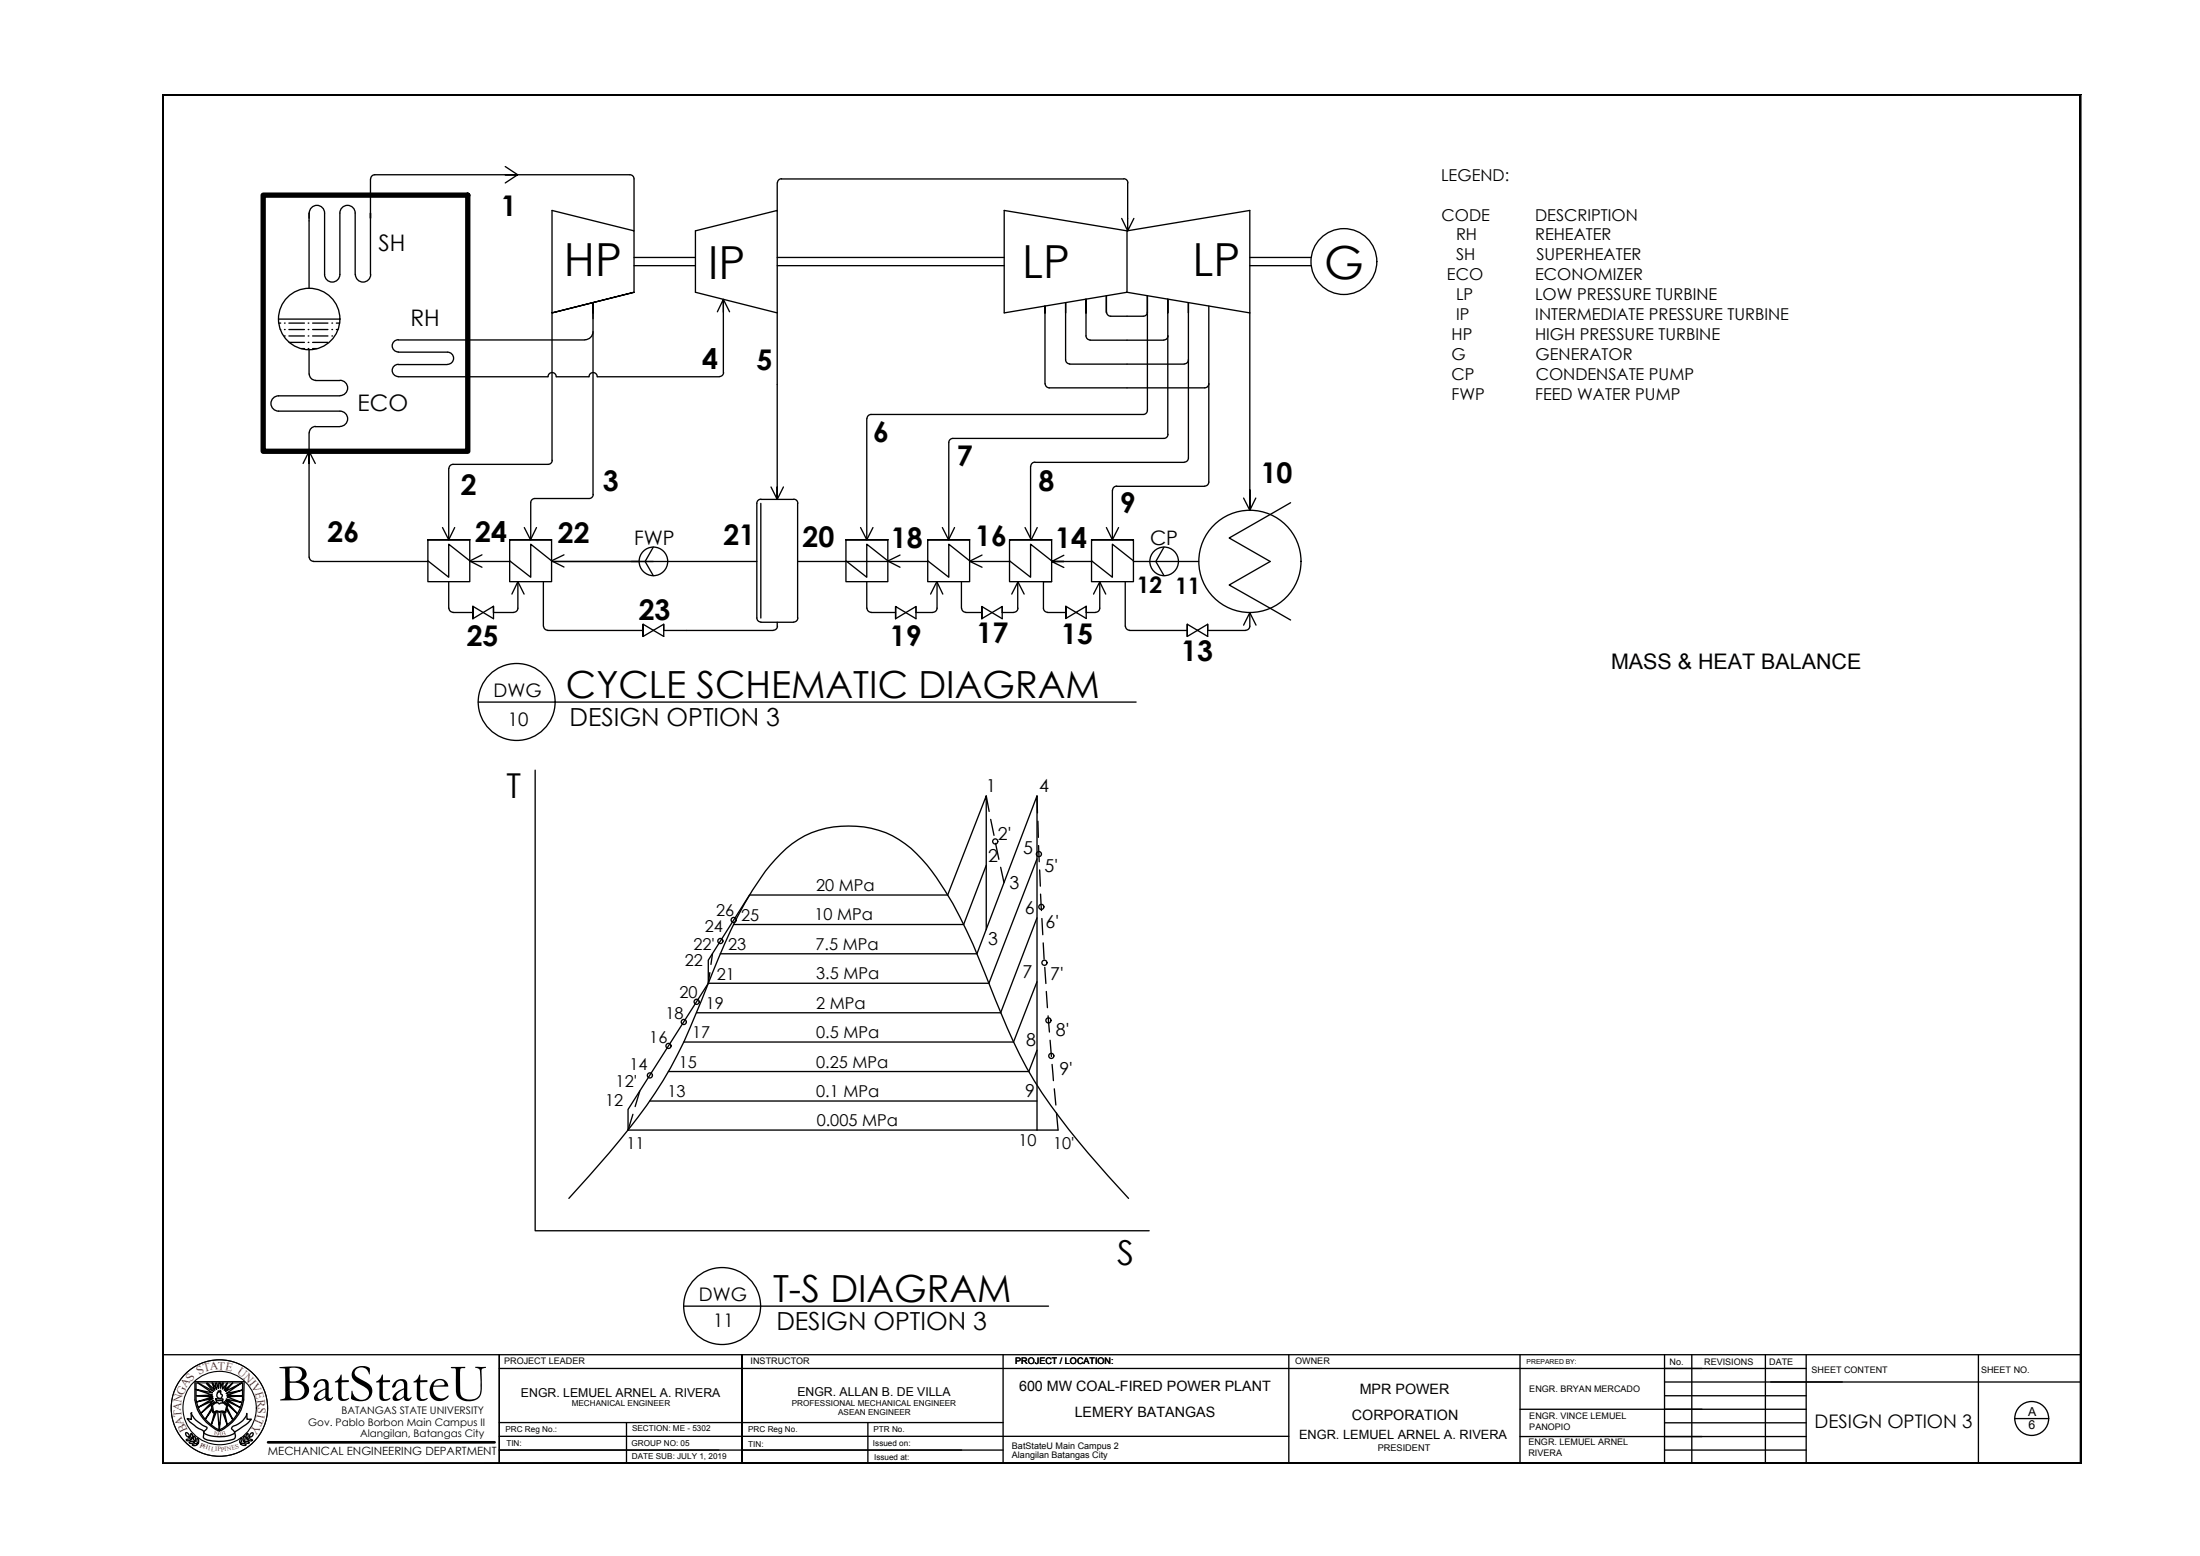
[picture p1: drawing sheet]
<svg xmlns="http://www.w3.org/2000/svg" width="420mm" height="297mm" viewBox="0 0 420 297" stroke-linecap="round" stroke-linejoin="round" font-family="sans-serif">
<!-- layer: WALL -->
<path d="M31 279.4h366.4l-.1-.2zM31.2 279.2h366.1l-366.3 .2zM31 18v261.4l.2-.2zM31 18l.2 .2v261zM31 18l.2 .2 366.2-.2zM31.2 18.2l366.2-.2-.1 .2zM397.4 18l-.1 .2 .1 261.2zM397.3 18.2l.1 261.2-.1-.2z" fill="#000" stroke="#000" stroke-width=".19"/>
<!-- layer: SHEET -->
<g fill="none" stroke="#000" stroke-width=".25">
<path d="M31 258.6h366.4M95.3 258.6v20.8M191.6 258.6v20.8M246.1 258.6v20.8M290.3 258.6v20.8M317.9 258.6v20.8M323.1 258.6v20.8M337.2 258.6v20.8M344.9 258.6v20.8M377.8 258.6v20.8M95.3 261.2h249.6M95.3 276.8h96.3"/>
<path d="M95.3 274.2h150.8M95.3 271.6h96.3M141.7 279.4v-20.8v20.8M165.7 271.6v7.8M290.3 274.2h54.6M290.3 269h54.6M317.9 266.4h27M317.9 263.8h79.5M317.9 276.8h27M317.9 271.6h27M384.7 270.8h6.5"/>
<circle cx="388" cy="270.8" r="3.2"/>
</g>
<!-- layer: 0 -->
<g fill="none" stroke="#000" stroke-width=".25">
<path d="M70.8 34.2v18.2M96.5 31.8l2.4 1.6h-2.4h2.4l-2.4 1.5M120.3 33.4h-48.7a.78 .78 0 0 0-.8 .7M120.3 33.4a.78 .78 0 0 1 .8 .7M121.1 34.2v9.9M148.4 34.9v5.3M149.2 34.2h65.4M149.3 34.1a.78 .78 0 0 0-.8 .8M214.6 34.1a.78 .78 0 0 1 .8 .8M215.4 34.9v9.2l1.1-2.4M59 40.7v14.3M59.1 40.7a1.46 1.46 0 0 1 1.4-1.5 1.46 1.46 0 0 1 1.5 1.5v11.7"/>
<path d="M62 52.4a1.46 1.46 0 0 0 1.5 1.4 1.46 1.46 0 0 0 1.4-1.4M64.9 52.4v-11.7a1.46 1.46 0 0 1 1.5-1.5 1.46 1.46 0 0 1 1.4 1.5v11.7M67.9 52.4a1.46 1.46 0 0 0 1.4 1.4 1.46 1.46 0 0 0 1.5-1.4M70.8 41.7v-1v1M113.3 59.7v-1.9v36.6M113.3 57.8v3M121.1 55.8v-11.7l-15.7-3.9v19.5l15.7-3.9-15.7 3.9v28.2M121.1 50.7h11.7M121.1 49.1h11.7M132.8 44.1l15.6-3.9v19.5l-15.6-3.9zM137 59.5l1.1-2.3v13.9M138.1 59.5v-2.3l1.2 2.3"/>
<path d="M148.4 50.7h43.4M148.4 49.1h43.4M148.4 59.7v35.6M199.6 59.7v-1.3v14.9M203.5 59.7v-1.9v10.9a.78 .78 0 0 0 .8 .8M207.4 59.7v-2.6v7a.78 .78 0 0 0 .8 .8M211.3 59.7v-3.2v3.1a.87 .87 0 0 0 .8 .8M214.2 41.7l1.2 2.4M215.2 44.1l-23.4-3.9v19.5l23.4-3.9v-11.7l23.5-3.9v19.5M215.2 55.8l23.5 3.9M219.1 59.6v-3.1v3.2M219.1 59.6a.78 .78 0 0 1-.8 .8h-6.2"/>
<path d="M219.1 59.6v18.7a.78 .78 0 0 1-.8 .8h-52a.78 .78 0 0 0-.7 .8M223 59.7v-2.6v25.8M227 59.7v-1.9v10.9M230.9 58.4v33.6M238.7 59.7v37.7v-.8M238.7 50.7h11.7M238.7 49.1h11.7M53.2 60.9h11.7M53.2 61.7h.4M53.5 62.9h.1M54.3 61.7h.2M54.3 62.9h.2"/>
<path d="M54.3 64.1h.2M55.2 61.7h2.9M55.2 62.9h2.9M55.2 64.1h2.9M55.2 65.4h2.9M57.5 66.5h.6M58.9 61.7h.1M58.9 62.9h.1M58.9 64.1h.1M58.9 65.4h.1M58.9 66.5h.1M59 66.8v4.6"/>
<path d="M59.1 71.4a1.21 1.21 0 0 0 1.2 1.2h4.6a1.44 1.44 0 0 1 1.5 1.5 1.44 1.44 0 0 1-1.5 1.4M59.7 61.7h2.9M59.7 62.9h2.9M59.7 64.1h2.9M59.7 65.4h2.9M59.7 66.5h.9M63.4 61.7h.1M63.4 62.9h.1M63.4 64.1h.1M64.2 61.7h.7M64.2 62.9h.4M64.9 75.6h-11.7a1.46 1.46 0 0 0-1.5 1.4 1.46 1.46 0 0 0 1.5 1.5h11.7a1.46 1.46 0 0 1 1.5 1.4 1.46 1.46 0 0 1-1.5 1.5"/>
<path d="M76 67.2h9.5a1.16 1.16 0 0 1 1.1 1.2 1.16 1.16 0 0 1-1.1 1.2M76 64.9h35.7M76 69.6h9.4M76.1 64.9a1.16 1.16 0 0 0-1.2 1.1 1.16 1.16 0 0 0 1.2 1.2M76.1 69.6a1.16 1.16 0 0 0-1.2 1.1 1.16 1.16 0 0 0 1.2 1.2h28.6a.78 .78 0 0 1 .7-.8 .78 .78 0 0 1 .8 .8h6.3a.78 .78 0 0 1 .8-.8 .78 .78 0 0 1 .8 .8h23.3M113.3 63.3a1.54 1.54 0 0 1-1.6 1.6M138.2 71.1a.78 .78 0 0 1-.8 .8M165.5 79.9v23.1M199.6 73.3a.78 .78 0 0 0 .8 .7h29.7M204.3 69.5h21.9M208.2 64.9h14.1M223.1 64.1a.78 .78 0 0 1-.8 .8"/>
<path d="M227 68.7a.78 .78 0 0 1-.8 .8M227 68.7v18.8M230.9 73.3a.78 .78 0 0 1-.8 .7M57.9 88.5l1.1-2.4v2.4v-2.4l1.2 2.4M59 82.6v23.8M60.3 81.4h4.6M60.3 81.4a1.21 1.21 0 0 0-1.2 1.2M85.7 89.5v13.5M104.7 88.6h-18.2a.78 .78 0 0 0-.8 .8M105.5 87.9a.78 .78 0 0 1-.8 .7M112.5 95.2h-10.4a.78 .78 0 0 0-.7 .7v7.1M113.3 94.4a.78 .78 0 0 1-.8 .8"/>
<path d="M144.5 96.1v21.9a.78 .78 0 0 0 .8 .7M145.3 95.3h6.3M145.3 96.1v21.9M145.3 95.3a.78 .78 0 0 0-.8 .8M147.2 93l1.2 2.3v-2.3v2.3l1.2-2.3M151.6 95.3a.78 .78 0 0 1 .8 .8M152.3 96.1v21.9M181.2 84.5v18.5M182 83.7h40.3M182 83.7a.78 .78 0 0 0-.8 .8M196.8 89v14M197.6 88.3h28.6"/>
<path d="M197.6 88.2a.78 .78 0 0 0-.7 .8M213.2 92.8h16.9M213.3 92.8a.78 .78 0 0 0-.8 .8l-.1 9.4M223.1 82.9a.78 .78 0 0 1-.8 .8M227 87.4a.78 .78 0 0 1-.8 .8M230.9 92a.78 .78 0 0 1-.8 .8M237.5 95.1l1.2 2.3 1.1-2.3M238.7 93.5v3.9v-3.9M246.5 96l-11.7 6.7 7.8 4.5-7.8 4.5 11.7 6.7M59.1 106.4a.78 .78 0 0 0 .8 .7M59.8 107.2h22M84.5 100.7l1.2 2.3 1.1-2.3"/>
<path d="M85.7 111v5.1M85.7 116.1a.78 .78 0 0 0 .8 .8M86.5 116.9h3.8M89.7 107.2h7.8M90.3 115.7v2.4v-2.4l3.9 2.4v-2.4l-3.9 2.4M92 105.9l-2.3 1.2 2.3 1.2M94.2 115.7v1.2h3.9M97.8 113.4l1.1-2.4 1.2 2.4M98.9 111v5.1a.78 .78 0 0 1-.8 .8M100.1 100.7l1.2 2.3 1.2-2.3M103.8 111v8.5M103.8 119.5a.78 .78 0 0 0 .8 .8"/>
<path d="M105.3 107.2h39.2M107.7 105.9l-2.4 1.2 2.4 1.1M122.8 119.2v2.3v-2.3l4 2.3v-2.3l-4 2.3M124.8 104.4l-1.6 2.8 1.6 2.7M126.8 119.2v1.2h20.9M145.3 118.8h6.3M148.4 118.8v.7M148.5 119.5a.78 .78 0 0 1-.8 .8M152.3 107.2h17.2M152.4 118a.78 .78 0 0 1-.8 .7M164.4 100.7l1.1 2.3 1.2-2.3M165.5 111v5.1"/>
<path d="M165.6 116.1a.78 .78 0 0 0 .8 .8M166.3 116.9h4.7M169.6 107.2h7.7M171 115.8v2.3v-2.3l3.9 2.3v-2.3l-3.9 2.3M171.9 106l-2.3 1.1 2.3 1.2M173 116.9h.1M174.9 115.8v1.1h3.3M177.7 113.4l1.2-2.4 1.2 2.4M179 111v5.1a.78 .78 0 0 1-.8 .8M180 100.7l1.2 2.3 1.1-2.3M183.6 111v5.1M183.7 116.1a.78 .78 0 0 0 .7 .8"/>
<path d="M184.4 116.9h3.1M185.2 107.2h7.8M187.5 115.8v2.3v-2.3l3.9 2.3v-2.3l-3.9 2.3M187.6 106l-2.4 1.1 2.4 1.2M189.4 116.9h.1M191.4 115.8v1.1h2.2M193.2 113.4l1.2-2.3 1.2 2.3M194.4 111v5.1M194.4 116.1a.78 .78 0 0 1-.8 .8M195.8 100.7l1.1 2.3 1.2-2.3M200 116.9h3.6M200.8 111h-1.5v5.1a.78 .78 0 0 0 .8 .8"/>
<path d="M200.8 107.2h7.8M203.2 106l-2.4 1.2h2.4h-2.4l2.4 1.1M203.6 115.7v2.4v-2.4l3.8 2.4v-2.4l-3.8 2.4M205.5 116.9h.1M207.4 115.7v1.2h1.8M208.8 113.4l1.2-2.3 1.2 2.3M210 111v5.1a.78 .78 0 0 1-.8 .8M211.3 100.7l1.1 2.3 1.2-2.3M214.9 111v8.5M214.9 119.5a.78 .78 0 0 0 .8 .8M216.5 107.2h12.4M222.3 104.4l-1.6 2.8 1.6 2.7"/>
<path d="M226.8 119.2v2.3v-2.3l3.8 2.3v-2.3l-3.8 2.3M230.6 119.2v1.2h7.3M237.5 119.3l1.2-2.3 1.2 2.3M238.7 119.5a.78 .78 0 0 1-.8 .8M238.7 117v2.5M104.6 120.4h18.2M124.8 120.4h.1M215.7 120.4h11.1M228.7 120.4h.1M102.2 147v88h117.3M188.4 151.9l.5 3M189.2 156.4l.6 3.1"/>
<path d="M198 151.9l.1 3.3M198.2 156.8l.1 3.1M143.1 170.9l-7.8 12.4v4.4l-15.4 24.1v3.9l1-3M181 170.9l7.4-19v25.6M188.4 165.2l-4.4 11.3h-43.9M190.1 161l.7 3M191.1 165.6l.6 2.9M198 164l-9.1 23.7h-53.6l.3-2M198 175.2l-6.9 18.1h-58.1M198.3 161.4l.2 3.1M198.6 166.1l.1 3.1M198.7 170.7l.2 3.1"/>
<path d="M199 175.3l.2 3.1M136.1 182.1l-.3 2M137.6 182.1h49l11.4-30.2v63.8h4.1l-.3-3.2M198 187.4l-4.4 11.5h-63M199.2 180l.2 3.1M199.5 184.7l.2 3M199.8 189.3l.2 3.1M200.2 193.9l.2 3.1M200.5 198.6l.3 3.1M122.2 208.3l-.9 2.9M124.1 210.2h73.9M198 200.5l-1.5 4.1h-68.9"/>
<path d="M200.9 203.2l.3 3.1M201.4 207.9l.2 3M36.1 274.3h.1v-.1a.61 .61 0 0 0-.7-.7l-.1 .3a.74 .74 0 0 0 .7 .6M36.1 275.3l.7-.2 .3 .2-.2 .2a.52 .52 0 0 1-.8-.1zM36.5 269.8v1.2l-.7-.2M36.6 269.7a3.8 3.8 0 0 0 2 2.3l.9 .5a.65 .65 0 0 1-.5 .7l-.1 .3a6.3 6.3 0 0 0 5.9 .1v-.3l-.5-.5v-.4a4.6 4.6 0 0 0 2.8-2.4v-.2l.1 1.1 .7 .1a12.5 12.5 0 0 1-3.1 2.4l.2 .7a.64 .64 0 0 1-.7 .7l-1 .2a7 7 0 0 1-4.4-.5l-.1-.2a1 1 0 0 0 .1-1.1 1 1 0 0 0-1-.5l-1.6-1.3-.6-.6h.2M36.6 274.8l-.5 .2h-.4l-.1-.1a.79 .79 0 0 1 .9-.1M36.6 269.7h-.1M36.7 274.6a.72 .72 0 0 1-.2-1 .63 .63 0 0 1 .2 1.1M37.2 263.7v3.6a7.8 7.8 0 0 0 4.7 5.9 7.8 7.8 0 0 0 4.6-5.9l.1-3.6M37.2 275.1a.58 .58 0 0 0-.2-.9v.6l.3 .3M37.4 264a8.8 8.8 0 0 0 1 5.9 7.7 7.7 0 0 0 3.7 3.1"/>
<path d="M37.7 275.7a.54 .54 0 0 1-.4 .3 .54 .54 0 0 1-.5-.2l.6-.3 .3 .3M37.9 275.5v-.2a.52 .52 0 0 0-.2-.7 .75 .75 0 0 0 .2 .9M40.4 268.8l-1.2 2.1 1.3-1.7M40.6 268.2l.5-.4a.6 .6 0 0 1 .8 .2 .91 .91 0 0 1 1.3 .2h.1v.1l-.3 1.3a1.37 1.37 0 0 0-1.3-.1l-.4-.2-.3 .3-.2-.1zM41.2 267v.3a1.4 1.4 0 0 0 1.4 0v-.3h-1.4M41.3 269.5l-.9 2.5 .6-2.3M41.3 267.6v.2l-1 .2 .4 1.6a.41 .41 0 0 0 .6-.1l.7 .1a.78 .78 0 0 1 .9 .1h.2l.4-1.5-.1-.2-.2 .1-.7-.4M41.3 267.3v.4M41.7 265.5l.3 .3 .1-.4v.6l.3 .2 .1 .2-.2 .3a.58 .58 0 0 1-.8 0 .58 .58 0 0 1 .2-.9zM41.8 271.6h.2M41.8 271.7h.2M41.8 272h.2"/>
<path d="M41.8 271.9h.2M42.2 269.5l-.3 3.5-.3-3.4M42.5 267.3v.5M42.5 269.6l.9 2.4-.5-2.3M42.8 267.5l2.6 2.4-2.3-2.6 2.8 1.4-2.7-1.6 3 .7-2.8-1.1 2.9-.2-3-.1 3-1.1-3.1 .7 3-2-3.1 1.6 1.4-1.6-1.7 1.4 .6-1.4-.9 1.2 .1-1.2h-.1l-.4 1v-1h-.3l-.1 1-.3-1-.3 .1 .3 1.1-.8-1.2h-.1l.5 1.4-1.4-1.4-.2 .1 1.4 1.5-3-1.6 2.8 1.9-3.3-.7 3.3 1.1-3.1 .1 3.2 .3-3.2 .9 3.2-.6-2.9 1.7 3-1.4-2.4 2.5 2.6-2.2M43.4 268.7l1.1 2.3-1.3-2M45.9 275.5a.79 .79 0 0 0 .2-1l-.3 .5 .1 .5M46 275.6l.5 .3h.4l.1-.1a.79 .79 0 0 0-1-.1M46.3 264a8.8 8.8 0 0 1-.9 5.9 8.3 8.3 0 0 1-3.7 3.1M46.5 275.1a.83 .83 0 0 0 .3-1l-.3 .4v.6M46.7 275.2h.7l.2 .2a.63 .63 0 0 1-1-.1zM47.2 273.7l.1-.1a.72 .72 0 0 1-.2 1l-.1-.5z"/>
<path d="M47.2 274.8l.2 .2a.63 .63 0 0 0 .8 0 .79 .79 0 0 0-1-.2M47.7 274.3l-.1-.1a.61 .61 0 0 1 .7-.7l.1 .3a.74 .74 0 0 1-.8 .6"/>
<circle cx="256.7" cy="49.9" r="6.3"/>
<circle cx="59" cy="60.9" r="5.9"/>
<circle cx="124.8" cy="107.2" r="2.73"/>
<circle cx="222.3" cy="107.2" r="2.73"/>
<circle cx="238.7" cy="107.2" r="9.8"/>
<circle cx="137.6" cy="179.6" r=".49"/>
<circle cx="140.1" cy="175.6" r=".49"/>
<circle cx="190.1" cy="160.6" r=".49"/>
<circle cx="198.4" cy="163" r=".49"/>
<circle cx="198.9" cy="173.1" r=".49"/>
<circle cx="127.7" cy="199.7" r=".49"/>
<circle cx="130.6" cy="195.1" r=".49"/>
<circle cx="133" cy="191.2" r=".49"/>
<circle cx="199.5" cy="183.8" r=".49"/>
<circle cx="200.2" cy="194.8" r=".49"/>
<circle cx="124.1" cy="205.3" r=".49"/>
<circle cx="200.8" cy="201.6" r=".49"/>
</g>
<!-- layer: stair -->
<g fill="none" stroke="#000" stroke-width=".19">
<path d="M37.2 263.7h9.4M37.4 264h8.9"/>
<circle cx="41.9" cy="268.8" r="9.2"/>
</g>
<g fill="none" stroke="#000" stroke-width=".21">
<circle cx="41.9" cy="268.8" r="9.2"/>
<circle cx="41.9" cy="268.8" r="7"/>
</g>
<!-- layer: texts -->
<path d="M51.2 275.3h43.3" fill="none" stroke="#000" stroke-width=".51"/>
<!-- layer: .1 -->
<path d="M141.7 258.6v20.8M119.6 271.6v7.8" fill="none" stroke="#000" stroke-width=".25"/>
<!-- layer: MAIN LINE -->
<g fill="none" stroke="#000" stroke-width=".25">
<path d="M81.7 103h8h-8v8h8v-8M81.7 107.1l4 3.1v-6.3l4 3.2M97.3 103h8h-8v8h8v-8M97.3 107.1l4.1 3.1v-6.3l3.9 3.2M161.6 103h8h-8v8h8v-8M161.6 107.1l3.9 3.1v-6.3l4.1 3.2M177.2 103h8h-8v8h8v-8M177.2 107.1l4 3.1v-6.3l4 3.2M192.8 103h8h-8v8h8v-8M192.8 107.1l4 3.1v-6.3l4 3.2M208.5 103h8h-8v8h8v-8M208.5 107.1l3.9 3.1v-6.3l4.1 3.2"/>
<path d="M91.3 134h125.7M143.1 170.9h37.9M119.9 215.7h78.1M108.6 228.8a173.1 173.1 0 0 0 16.5-20.1 89.3 89.3 0 0 0 8.9-17.8l2.1-5.3a78.9 78.9 0 0 1 11-20.5 18.6 18.6 0 0 1 26.9-3.1l1.1 1a49.8 49.8 0 0 1 9.5 14.6l3.4 8a153.1 153.1 0 0 0 8.1 18.2 123 123 0 0 0 15.5 20.7l3.9 4.3M130.6 249.3h69.7"/>
<circle cx="98.7" cy="134" r="7.3"/>
<circle cx="137.9" cy="249.3" r="7.3"/>
</g>
<!-- layer: 0 -->
<path d="M50.3 37.3h39v48.8h-39z" fill="none" stroke="#000" stroke-width="1"/>
<text font-size="10.2" x="53.2" y="267.3">BatStateU</text>
<g font-size="8.7">
<text x="107.7" y="52.7">HP</text>
<text x="135.3" y="53.3">IP</text>
<text x="195.2" y="53.1">LP</text>
<text x="227.7" y="52.7">LP</text>
<text x="252.9" y="53.2">G</text>
</g>
<g font-size="7.1">
<text x="108.1" y="133.2">CYCLE SCHEMATIC DIAGRAM</text>
<text x="147.6" y="248.5">T-S DIAGRAM</text>
</g>
<g font-size="6.5">
<text x="96.7" y="152.4">T</text>
<text x="213.4" y="241.6">S</text>
</g>
<g font-size="5.4">
<text x="95.6" y="41.2">1</text>
<text x="134.1" y="70.4">4</text>
<text x="144.5" y="70.6">5</text>
<text x="166.8" y="84.4">6</text>
<text x="182.8" y="89">7</text>
<text x="88" y="94.5">2</text>
<text x="115.2" y="93.7">3</text>
<text x="198.3" y="93.6">8</text>
<text x="240.8" y="92.2">10</text>
<text x="213.8" y="97.9">9</text>
<text x="62.5" y="103.5">26</text>
<text x="90.8" y="103.5">24</text>
<text x="106.5" y="103.7">22</text>
<text x="138.1" y="104.1">21</text>
<text x="153.3" y="104.5">20</text>
<text x="170.2" y="104.6">18</text>
<text x="186.2" y="104.3">16</text>
<text x="201.5" y="104.7">14</text>
<text x="122" y="118.4">23</text>
<text x="89.1" y="123.3">25</text>
<text x="169.9" y="123.4">19</text>
<text x="186.5" y="122.8">17</text>
<text x="202.7" y="122.9">15</text>
<text x="225.6" y="126.1">13</text>
</g>
<g font-size="4.8">
<text x="108.8" y="138.6">DESIGN OPTION 3</text>
<text x="148.3" y="253.8">DESIGN OPTION 3</text>
</g>
<g font-size="4.4">
<text x="72.3" y="48">SH</text>
<text x="78.4" y="62.3">RH</text>
<text x="68.3" y="78.4">ECO</text>
<text x="217.1" y="113.2">12</text>
<text x="224.4" y="113.3">11</text>
</g>
<text font-size="4.1" x="307.7" y="127.7">MASS &amp; HEAT BALANCE</text>
<g font-size="3.8">
<text x="121.1" y="104">FWP</text>
<text x="219.6" y="104.1">CP</text>
</g>
<g font-size="3.6">
<text x="94.2" y="133">DWG</text>
<text x="97" y="138.6">10</text>
<text x="133.5" y="248.3">DWG</text>
<text x="136.2" y="253.4">11</text>
<text x="346.6" y="272.6">DESIGN OPTION 3</text>
</g>
<g font-size="3.4">
<text x="188.4" y="151.2">1</text>
<text x="198.5" y="151.3">4</text>
<text x="190.6" y="160.4">2'</text>
<text x="188.7" y="164.5">2</text>
<text x="195.4" y="163.1">5</text>
<text x="199.5" y="166.4">5'</text>
<text x="192.8" y="169.6">3</text>
<text x="195.7" y="174.5">6</text>
<text x="199.7" y="177.1">6'</text>
<text x="188.7" y="180.3">3</text>
<text x="195.3" y="186.6">7</text>
<text x="200.6" y="187">7'</text>
<text x="201.6" y="197.9">8'</text>
<text x="196" y="199.7">8</text>
<text x="195.8" y="209.4">9</text>
<text x="202.3" y="205.2">9'</text>
</g>
<g font-size="3.1">
<text x="275.2" y="34.6">LEGEND:</text>
<text x="275.3" y="42.1">CODE</text>
<text x="278.1" y="45.9">RH</text>
<text x="293.2" y="42.1">DESCRIPTION</text>
<text x="293.2" y="45.9">REHEATER</text>
<text x="276.3" y="53.5">ECO</text>
<text x="278.1" y="49.7">SH</text>
<text x="293.2" y="53.5">ECONOMIZER</text>
<text x="293.4" y="49.7">SUPERHEATER</text>
<text x="278.1" y="57.3">LP</text>
<text x="293.2" y="57.3">LOW PRESSURE TURBINE</text>
<text x="277.2" y="64.9">HP</text>
<text x="278.1" y="61.1">IP</text>
<text x="293.2" y="64.9">HIGH PRESSURE TURBINE</text>
<text x="293.2" y="61.1">INTERMEDIATE PRESSURE TURBINE</text>
<text x="277.2" y="68.7">G</text>
<text x="293.3" y="68.7">GENERATOR</text>
<text x="277.2" y="72.6">CP</text>
<text x="277.2" y="76.3">FWP</text>
<text x="293.2" y="76.3">FEED WATER PUMP</text>
<text x="293.3" y="72.6">CONDENSATE PUMP</text>
<text x="155.9" y="170.1">20 MPa</text>
<text x="134.6" y="178">24</text>
<text x="136.8" y="174.8">26</text>
<text x="141.5" y="175.8">25</text>
<text x="155.5" y="175.7">10 MPa</text>
<text x="130.8" y="184.5">22</text>
<text x="132.4" y="181.4">22'</text>
<text x="139" y="181.4">23</text>
<text x="155.8" y="181.3">7.5 MPa</text>
<text x="129.8" y="190.6">20</text>
<text x="136.9" y="187">21</text>
<text x="155.9" y="186.9">3.5 MPa</text>
<text x="127.1" y="194.5">18</text>
<text x="134.8" y="192.7">19</text>
<text x="155.9" y="192.5">2 MPa</text>
<text x="124" y="199.1">16</text>
<text x="129.6" y="203.8">15</text>
<text x="132.2" y="198.2">17</text>
<text x="155.9" y="198.2">0.5 MPa</text>
<text x="155.9" y="203.8">0.25 MPa</text>
<text x="117.6" y="207.6">12'</text>
<text x="120.2" y="204.3">14</text>
<text x="127.5" y="209.5">13</text>
<text x="155.9" y="209.4">0.1 MPa</text>
<text x="115.6" y="211.2">12</text>
<text x="156" y="214.9">0.005 MPa</text>
<text x="119.6" y="219.3">11</text>
<text x="194.5" y="218.8">10</text>
<text x="201.1" y="219.3">10'</text>
</g>
<g font-size="2.7">
<text x="194.6" y="265.5">600 MW COAL-FIRED POWER PLANT</text>
<text x="259.7" y="266.1">MPR POWER</text>
<text x="205.2" y="270.5">LEMERY BATANGAS</text>
<text x="258.2" y="271.1">CORPORATION</text>
</g>
<g font-size="2.4">
<text x="248.1" y="274.8">ENGR. LEMUEL ARNEL A. RIVERA</text>
<text x="387.3" y="270.3">A</text>
<text x="387.4" y="272.8">6</text>
</g>
<g font-size="2.3" fill="#f00">
<text x="36.6" y="263.8" transform="rotate(-56 36.6 263.8)">S</text>
<text x="38.1" y="262.6" transform="rotate(-33 38.1 262.6)">S</text>
<text x="39" y="262" transform="rotate(-14 39 262)">T</text>
<text x="40.1" y="261.6" transform="rotate(-6 40.1 261.6)">A</text>
<text x="41.5" y="261.5" transform="rotate(3 41.5 261.5)">T</text>
<text x="42.9" y="261.5" transform="rotate(12 42.9 261.5)">E</text>
<text x="45.2" y="262.1" transform="rotate(37 45.2 262.1)">U</text>
<text x="46.4" y="263" transform="rotate(46 46.4 263)">N</text>
<text x="34.5" y="269.5" transform="rotate(-86 34.5 269.5)">A</text>
<text x="34.6" y="267.9" transform="rotate(-78 34.6 267.9)">N</text>
<text x="35" y="266.4" transform="rotate(-65 35 266.4)">G</text>
<text x="35.5" y="265" transform="rotate(-57 35.5 265)">A</text>
<text x="47.5" y="264.1" transform="rotate(52 47.5 264.1)">I</text>
<text x="47.9" y="264.6" transform="rotate(61 47.9 264.6)">V</text>
<text x="48.7" y="265.9" transform="rotate(74 48.7 265.9)">E</text>
<text x="49" y="267.3" transform="rotate(84 49 267.3)">R</text>
<text x="49.1" y="270" transform="rotate(100 49.1 270)">I</text>
<text x="49.2" y="268.7" transform="rotate(94 49.2 268.7)">S</text>
<text x="34.7" y="270.6" transform="rotate(-94 34.7 270.6)">T</text>
<text x="35.2" y="271.8" transform="rotate(-110 35.2 271.8)">A</text>
<text x="35.9" y="273" transform="rotate(-114 35.9 273)">B</text>
<text x="48.5" y="271.9" transform="rotate(122 48.5 271.9)">Y</text>
<text x="49" y="270.6" transform="rotate(115 49 270.6)">T</text>
</g>
<g font-size="2.3">
<text x="99.5" y="266.7">ENGR. LEMUEL ARNEL A. RIVERA</text>
<text x="152.3" y="266.5">ENGR. ALLAN B. DE VILLA</text>
</g>
<text font-size="2.2" x="51.2" y="277.7">MECHANICAL ENGINEERING DEPARTMENT</text>
<g font-size="2">
<text x="65.2" y="270">BATANGAS STATE UNIVERSITY</text>
<text x="58.9" y="272.2">Gov. Pablo Borbon Main Campus II</text>
<text x="68.8" y="274.4">Alangilan, Batangas City</text>
</g>
<text font-size="1.8" x="263.1" y="277">PRESIDENT</text>
<g font-size="1.7">
<text x="96.3" y="260.4">PROJECT LEADER</text>
<text x="143.4" y="260.5">INSTRUCTOR</text>
<text x="193.9" y="260.5">PROJECT / LOCATION:</text>
<text x="247.4" y="260.5">OWNER</text>
<text x="318.9" y="260.5">No.</text>
<text x="325.5" y="260.5">REVISIONS</text>
<text x="337.9" y="260.5">DATE</text>
<text x="346" y="262.2">SHEET CONTENT</text>
<text x="378.3" y="262.2">SHEET NO.</text>
<text x="292.1" y="265.8">ENGR. BRYAN MERCADO</text>
<text x="291.9" y="275.9">ENGR. LEMUEL ARNEL</text>
<text x="292.1" y="271">ENGR. VINCE LEMUEL</text>
<text x="292.1" y="273">PANOPIO</text>
<text x="193.3" y="276.6">BatStateU Main Campus 2</text>
<text x="193.3" y="278.3">Alangilan Batangas City</text>
<text x="291.9" y="278">RIVERA</text>
</g>
<g font-size="1.6">
<text x="109.2" y="268.4">MECHANICAL ENGINEER</text>
<text x="151.2" y="268.5">PROFESSIONAL MECHANICAL ENGINEER</text>
<text x="96.5" y="273.4">PRC Reg No.:</text>
<text x="96.7" y="276">TIN:</text>
<text x="120.6" y="276">GROUP NO: 05</text>
<text x="120.7" y="273.3">SECTION: ME - 5302</text>
<text x="142.9" y="273.4">PRC Reg No.</text>
<text x="160.1" y="270">ASEAN ENGINEER</text>
<text x="166.8" y="273.3">PTR No.</text>
<text x="120.7" y="278.6">DATE SUB: JULY 1, 2019</text>
<text x="142.9" y="276.1">TIN:</text>
<text x="166.7" y="276.1">Issued on:</text>
<text x="166.9" y="278.7">Issued at:</text>
</g>
<text font-size="1.3" x="291.6" y="260.4">PREPARED BY:</text>
<g font-size="1.3" fill="#f00">
<text x="40.7" y="274" transform="rotate(8 40.7 274)">1</text>
<text x="41.3" y="274.1">90</text>
<text x="42.6" y="274.1" transform="rotate(-11 42.6 274.1)">3</text>
<text x="38.1" y="276.1" transform="rotate(25 38.1 276.1)">P</text>
<text x="38.7" y="276.5" transform="rotate(16 38.7 276.5)">H</text>
<text x="39.7" y="276.8" transform="rotate(11 39.7 276.8)">I</text>
<text x="40.3" y="276.9" transform="rotate(9 40.3 276.9)">L</text>
<text x="41.1" y="277">IP</text>
<text x="42.2" y="277.1" transform="rotate(-7 42.2 277.1)">P</text>
<text x="42.9" y="277.1" transform="rotate(-6 42.9 277.1)">I</text>
<text x="43.4" y="277" transform="rotate(-13 43.4 277)">N</text>
<text x="44.3" y="276.8" transform="rotate(-16 44.3 276.8)">E</text>
<text x="45" y="276.6" transform="rotate(-14 45 276.6)">S</text>
</g>
</svg>
